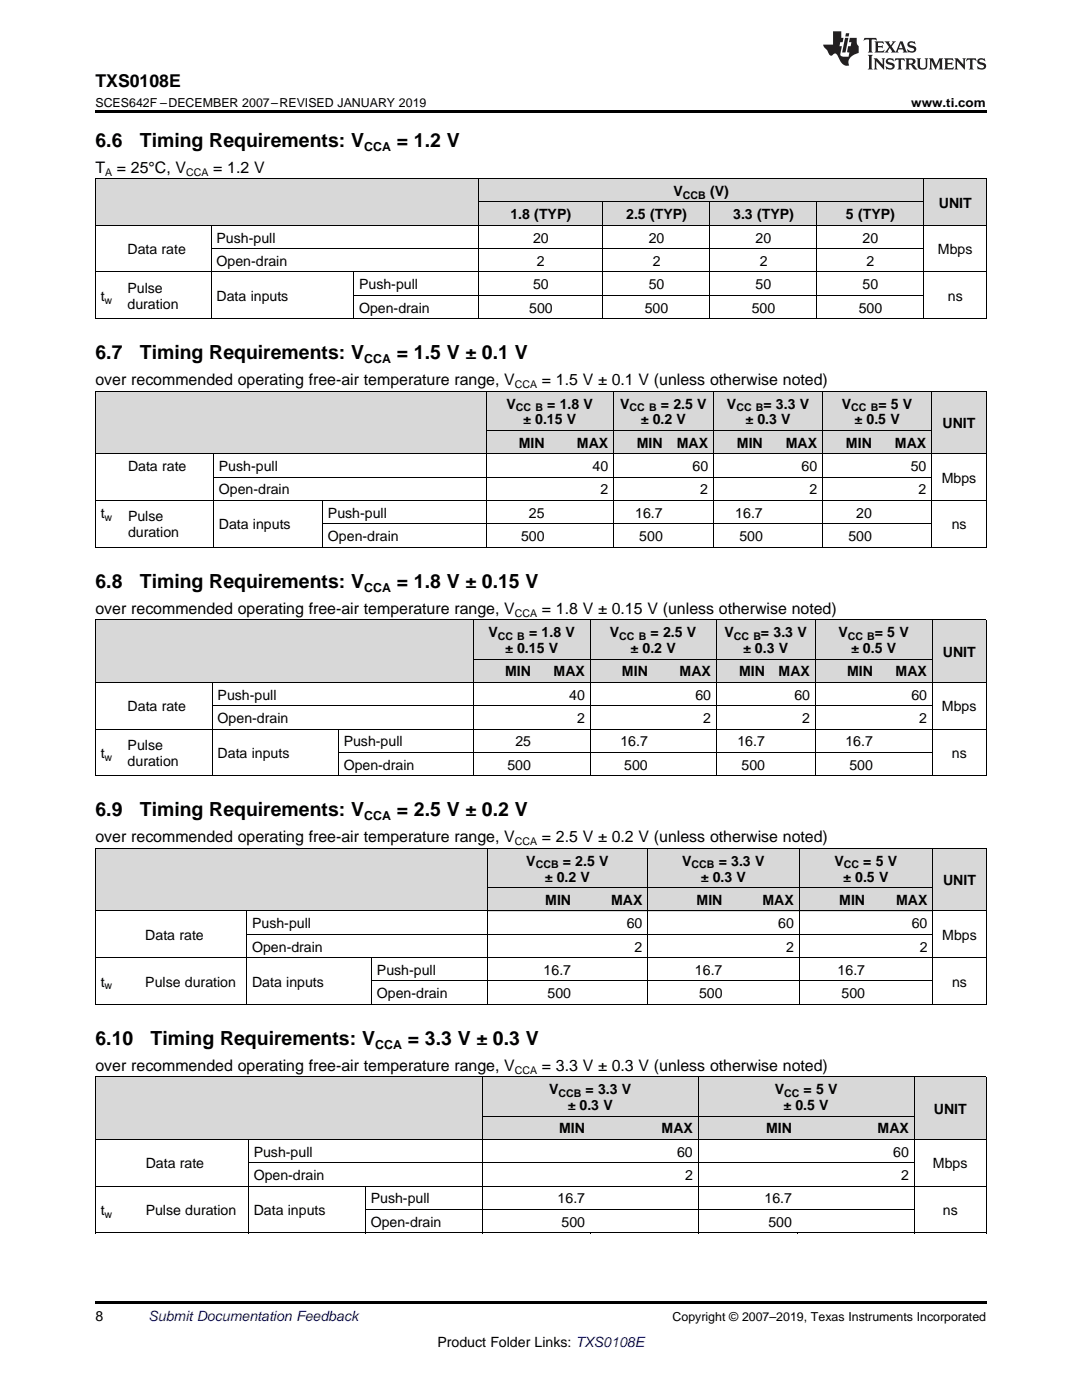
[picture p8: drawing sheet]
<svg xmlns="http://www.w3.org/2000/svg" width="216mm" height="279mm" viewBox="0 0 216 279" stroke-linecap="round" stroke-linejoin="round" font-family="sans-serif">
<g fill="#d8d8d8">
<path d="M19 215h9v12.5h-9z"/>
<path d="M28 215h21.6v12.5h-21.6z"/>
<path d="M49.6 215h23.3v12.5h-23.3z"/>
<path d="M72.9 215h23.4v12.5h-23.4z"/>
<path d="M182.5 215h14.3v12.5h-14.3z"/>
<path d="M96.3 222.8h21.5v4.7h-21.5z"/>
<path d="M117.8 222.8h21.5v4.7h-21.5z"/>
<path d="M139.3 222.8h19.8v4.7h-19.8z"/>
<path d="M159.1 222.8h23.4v4.7h-23.4z"/>
<path d="M96.3 215h21.5v7.8h-21.5z"/>
<path d="M117.8 215h21.5v7.8h-21.5z"/>
<path d="M139.3 215h19.8v7.8h-19.8z"/>
<path d="M159.1 215h23.4v7.8h-23.4z"/>
<path d="M19 169.4h8.9v12.5h-8.9z"/>
<path d="M27.9 169.4h21.3v12.5h-21.3z"/>
<path d="M49.2 169.4h25v12.5h-25z"/>
<path d="M74.2 169.4h21.3v12.5h-21.3z"/>
<path d="M95.5 169.4h1.8v12.5h-1.8z"/>
<path d="M186.2 169.4h10.6v12.5h-10.6z"/>
<path d="M97.3 177.2h17.7v4.7h-17.7z"/>
<path d="M115 177.2h14.3v4.7h-14.3z"/>
<path d="M129.3 177.2h16v4.7h-16z"/>
<path d="M145.3 177.2h14.2v4.7h-14.2z"/>
<path d="M159.5 177.2h14.2v4.7h-14.2z"/>
<path d="M173.7 177.2h12.5v4.7h-12.5z"/>
<path d="M97.3 169.4h17.7v7.8h-17.7z"/>
<path d="M115 169.4h14.3v7.8h-14.3z"/>
<path d="M129.3 169.4h16v7.8h-16z"/>
<path d="M145.3 169.4h14.2v7.8h-14.2z"/>
<path d="M159.5 169.4h14.2v7.8h-14.2z"/>
<path d="M173.7 169.4h12.5v7.8h-12.5z"/>
<path d="M19 123.8h5.4v12.4h-5.4z"/>
<path d="M24.4 123.8h18v12.4h-18z"/>
<path d="M42.4 123.8h25.1v12.4h-25.1z"/>
<path d="M67.5 123.8h18v12.4h-18z"/>
<path d="M85.5 123.8h9v12.4h-9z"/>
<path d="M186.1 123.8h10.7v12.4h-10.7z"/>
<path d="M94.5 131.6h12.5v4.6h-12.5z"/>
<path d="M107 131.6h10.8v4.6h-10.8z"/>
<path d="M117.8 131.6h12.6v4.6h-12.6z"/>
<path d="M130.4 131.6h12.5v4.6h-12.5z"/>
<path d="M142.9 131.6h10.8v4.6h-10.8z"/>
<path d="M153.7 131.6h9v4.6h-9z"/>
<path d="M162.7 131.6h12.6v4.6h-12.6z"/>
<path d="M175.3 131.6h10.8v4.6h-10.8z"/>
<path d="M94.5 123.8h12.5v7.8h-12.5z"/>
<path d="M107 123.8h10.8v7.8h-10.8z"/>
<path d="M117.8 123.8h12.6v7.8h-12.6z"/>
<path d="M130.4 123.8h12.5v7.8h-12.5z"/>
<path d="M142.9 123.8h10.8v7.8h-10.8z"/>
<path d="M153.7 123.8h9v7.8h-9z"/>
<path d="M162.7 123.8h12.6v7.8h-12.6z"/>
<path d="M175.3 123.8h10.8v7.8h-10.8z"/>
<path d="M19 78.1h5.5v12.5h-5.5z"/>
<path d="M24.5 78.1h18.1v12.5h-18.1z"/>
<path d="M42.6 78.1h21.8v12.5h-21.8z"/>
<path d="M64.4 78.1h29v12.5h-29z"/>
<path d="M93.4 78.1h3.6v12.5h-3.6z"/>
<path d="M185.9 78.1h10.9v12.5h-10.9z"/>
<path d="M97 86h12.7v4.6h-12.7z"/>
<path d="M109.7 86h12.7v4.6h-12.7z"/>
<path d="M122.4 86h10.9v4.6h-10.9z"/>
<path d="M133.3 86h9.1v4.6h-9.1z"/>
<path d="M142.4 86h10.9v4.6h-10.9z"/>
<path d="M153.3 86h10.9v4.6h-10.9z"/>
<path d="M164.2 86h10.8v4.6h-10.8z"/>
<path d="M175 86h10.9v4.6h-10.9z"/>
<path d="M97 78.1h12.7v7.9h-12.7z"/>
<path d="M109.7 78.1h12.7v7.9h-12.7z"/>
<path d="M122.4 78.1h10.9v7.9h-10.9z"/>
<path d="M133.3 78.1h9.1v7.9h-9.1z"/>
<path d="M142.4 78.1h10.9v7.9h-10.9z"/>
<path d="M153.3 78.1h10.9v7.9h-10.9z"/>
<path d="M164.2 78.1h10.8v7.9h-10.8z"/>
<path d="M175 78.1h10.9v7.9h-10.9z"/>
<path d="M19 35.7h5.4v9.3h-5.4z"/>
<path d="M24.4 35.7h17.8v9.3h-17.8z"/>
<path d="M42.2 35.7h28.4v9.3h-28.4z"/>
<path d="M70.6 35.7h19.6v9.3h-19.6z"/>
<path d="M90.2 35.7h5.3v9.3h-5.3z"/>
<path d="M184.4 35.7h12.4v9.3h-12.4z"/>
<path d="M95.5 40.4h24.9v4.6h-24.9z"/>
<path d="M120.4 40.4h21.3v4.6h-21.3z"/>
<path d="M141.7 40.4h21.4v4.6h-21.4z"/>
<path d="M163.1 40.4h21.3v4.6h-21.3z"/>
<path d="M95.5 35.7h24.9v4.7h-24.9z"/>
<path d="M120.4 35.7h21.3v4.7h-21.3z"/>
<path d="M141.7 35.7h21.4v4.7h-21.4z"/>
<path d="M163.1 35.7h21.3v4.7h-21.3z"/>
</g>
<g fill="#000">
<path d="M19 22h177.8v.5h-177.8zM19 63.6h.2zM42.1 63.6h.1zM70.5 63.6h.1zM90.1 63.6h.1zM95.4 63.6h.1zM120.3 63.6h.1zM141.6 63.6h.1zM162.9 63.6h.2zM184.3 63.6h.1zM196.7 63.6h.1zM19 109.2l.2 .1z"/>
<path d="M42.5 109.2l.1 .1zM64.3 109.2l.1 .1zM93.3 109.2l.1 .1zM96.9 109.2l.1 .1zM109.6 109.2l.1 .1zM122.3 109.2l.1 .1zM133.2 109.2l.1 .1zM142.3 109.2l.1 .1zM153.2 109.2l.1 .1zM164.1 109.2l.1 .1zM174.9 109.2l.1 .1zM185.8 109.2l.1 .1z"/>
<path d="M196.7 109.2l.1 .1zM19 154.8l.2 .1zM42.3 154.8l.1 .1zM67.4 154.8l.1 .1zM85.4 154.8l.1 .1zM94.4 154.8l.1 .1zM106.9 154.8l.1 .1zM117.7 154.8l.1 .1zM130.3 154.8l.1 .1zM142.8 154.8l.1 .1zM153.6 154.8l.1 .1zM162.6 154.8l.1 .1z"/>
<path d="M175.2 154.8l.1 .1zM185.9 154.8l.2 .1zM196.7 154.8l.1 .1zM95.5 169.3h1.8v.1h-1.8zM19 200.4l.2 .1zM49.1 200.4l.1 .1zM74 200.4l.2 .1zM95.4 200.4l.1 .1zM97.2 200.4l.1 .1zM114.9 200.4l.1 .1zM129.2 200.4l.1 .1zM145.2 200.4l.1 .1z"/>
<path d="M159.4 200.4l.1 .1zM173.6 200.4l.1 .1zM186.1 200.4l.1 .1zM196.7 200.4l.1 .1zM19 246.1h.2zM49.5 246.1h.1zM72.8 246.1h.1zM96.2 246.1h.1zM117.7 246.1h.1zM139.2 246.1h.1zM159 246.1h.1zM182.4 246.1h.1z"/>
<path d="M196.7 246.1h.1zM19 259.7h177.8v.5h-177.8z"/>
</g>
<g fill="none" stroke="#000" stroke-width=".2">
<path d="M19 35.6l177.8 .1v27.9M19.1 35.7v27.9M95.4 35.7v27.9M184.3 35.7v27.9M19 54.3h177.8M19 45h177.8M42.1 45v18.6M42.2 49.6h142.2M70.5 54.3v9.3M70.6 58.9h113.8M95.5 40.3h88.9M120.3 40.3v23.3"/>
<path d="M141.7 40.3v23.3M163 40.3v23.3M19 78.1h177.8M19 63.6h177.8M19.1 78.1v31.2M97 78.1v31.2M122.4 78.1v31.2M142.4 78.1v31.2M164.1 78.1v31.2M185.9 78.1v31.2M196.8 78.1v31.2M19 99.9h177.8"/>
<path d="M19 90.6h177.8M42.6 90.6v18.7M42.6 95.2h143.3M64.3 99.9v9.4M97 85.9h88.9M19 109.2h177.8M64.4 104.5h121.5M19 136.2h177.8M19 123.7h177.8M19.1 123.7v31.2M42.3 136.2v18.7M94.4 123.7v31.2"/>
<path d="M94.5 131.5h91.5M117.7 123.7v31.2M142.9 123.7v31.2M162.6 123.7v31.2M186 123.7v31.2M196.8 123.7v31.2M19 154.8h177.8M19 145.5h177.8M42.4 140.8h143.7M67.5 145.5v9.4M67.5 150.2h118.6M19 169.3h177.8"/>
<path d="M19.1 169.3v31.2M97.2 169.3v31.2M97.3 177.1h88.9M129.2 169.3v31.2M159.4 169.3v31.2M186.1 169.3v31.2M196.8 169.3v31.2M19 191.1h177.8M19 181.8h177.8M49.2 181.8v18.7M49.2 186.5h136.9M74.1 191.1v9.4"/>
<path d="M74.2 195.8h111.9M19 214.9h177.8M19 200.4h177.8M19.1 214.9v31.2M96.2 214.9v31.2M139.3 214.9v31.2M182.4 214.9v31.2M196.8 214.9v31.2M19 236.7h177.8M19 227.4h177.8M49.5 227.4v18.7M49.6 232.1h132.8"/>
<path d="M72.9 236.7v9.4M96.3 222.8h86.1M19 246h177.8M72.9 241.4h109.5"/>
</g>
<g fill="#231f20">
<path d="M172.5 7.6l-.1 .5 .4-.2h.6v.1v2.1l-.2 .4h.9l-.2-.4v-2.1l.1-.1h.5l.5 .2-.2-.5zM174.5 8.3l.2 .3v1.5l-.2 .4h1.8l.2-.6a1.04 1.04 0 0 1-1.3 .2v-.7h.6l.3 .2v-.6l-.3 .2h-.6v-.6l.8-.1 .4 .3-.2-.5zM176.5 8.3l.9 1.1-.9 1.1h.8l-.2-.2 .4-.7 .5 .7-.2 .2h1.5l-.2-.2 .2-.4h.9l.1 .4-.2 .2h1l-.3-.3-.7-1.9h-.5l-.9 2-.8-1 .9-1h-.8l.1 .3-.4 .5-.3-.6 .1-.2zM179.7 8.6l.4 1h-.7zM181.3 8.4a.63 .63 0 0 0-.2 .7 .63 .63 0 0 0 .6 .4l.6 .2 .1 .2a.75 .75 0 0 1-.7 .4 .75 .75 0 0 1-.6-.5l.1 .7 .1-.1a1.11 1.11 0 0 0 1.5-.6 1.13 1.13 0 0 0-1.2-.8l-.1-.4a1.04 1.04 0 0 1 1.2 .2l-.2-.5-.2 .1-.4-.2zM173.2 10.9l.2 .4v2.2l-.2 .4h1l-.3-.4v-2.2l.3-.4zM174.3 11.6l.3 .4v1.5l-.3 .4h.8l-.2-.4v-1.3l1.5 1.7v-1.9l.2-.4h-.7l.2 .4v.9l-1.1-1.3zM177 11.8a.62 .62 0 0 0-.2 .7 .62 .62 0 0 0 .6 .4l.6 .1 .1 .3a.76 .76 0 0 1-.7 .3 .76 .76 0 0 1-.7-.4l.2 .7 .1-.1a1.11 1.11 0 0 0 1.5-.6 1.13 1.13 0 0 0-1.2-.8l-.1-.4a1.04 1.04 0 0 1 1.2 .2l-.2-.6-.2 .1-.5-.1zM178.7 11.6l-.2 .6a.61 .61 0 0 1 .8-.3v1.6l-.2 .4h.9l-.2-.4v-1.6a.63 .63 0 0 1 .7 .3l-.1-.6zM180.6 11.6l.3 .4v1.5l-.3 .4h1l-.2-.2-.1-.8 .6 .2a.76 .76 0 0 0 1.2 .7l-1-1a.58 .58 0 0 0 .6-.5 .58 .58 0 0 0-.5-.6zM181.4 11.9h.1a.45 .45 0 0 1 .5 .1 .45 .45 0 0 1 .1 .5l-.8 .2zM182.9 11.6l.2 .2a2.17 2.17 0 0 0 .3 1.9 .99 .99 0 0 0 1.6-.6v-1.1l.2-.4h-.7l.2 .2a1.92 1.92 0 0 1-.2 1.8 .6 .6 0 0 1-.9-.5v-1.1l.2-.4zM185.4 11.6l.2 .4v1.5l-.2 .4h.7l-.2-.4v-1.4l.8 1.8 .8-1.8v1.4l-.2 .4h.9l-.2-.4v-1.5l.2-.4h-.8l-.6 1.5-.6-1.5zM188.4 11.6l.2 .4v1.5l-.2 .4h1.8l.1-.6a1.04 1.04 0 0 1-1.2 .1v-.6h.5l.4 .2v-.6l-.4 .2h-.5v-.7h.8l.3 .3-.1-.6zM190.5 11.6l.2 .4v1.5l-.2 .4h.7l-.2-.4v-1.3l1.5 1.7v-1.9l.2-.4h-.7l.2 .4v.9l-1.1-1.3zM192.9 11.6l-.1 .6a.61 .61 0 0 1 .7-.3l.1 1.6-.3 .4h1l-.3-.4 .1-1.6a.63 .63 0 0 1 .7 .3l-.1-.6zM195.2 11.8a.62 .62 0 0 0-.2 .7 .62 .62 0 0 0 .6 .4l.6 .1 .1 .3a.76 .76 0 0 1-.7 .3 .76 .76 0 0 1-.6-.4l.1 .7 .1-.1a1.11 1.11 0 0 0 1.6-.6 1.13 1.13 0 0 0-1.3-.8l-.1-.4a1.04 1.04 0 0 1 1.2 .2l-.1-.6-.2 .1-.5-.1z"/>
<path d="M166.2 6.3v2.6h-1.9v.4l.8 .9a.91 .91 0 0 0 1 .8 .56 .56 0 0 1 .5-.3 .56 .56 0 0 1 .5 .3l.4 .8a1.53 1.53 0 0 0 1.9 1.2 1.54 1.54 0 0 1 1-2.1l.9-.3v-1.4a1.52 1.52 0 0 1-.4-1.6h-1.3l-.2 .8h.5l-.2 .8h-.5l-.1 1v.2l.4 .1-.2 .8a1.93 1.93 0 0 1-1.6-.3l.3-1.8h-.5l.2-.8h.4l.2-.8h-.4v-1.3zM168.6 7.6l-.6 2.9h.7l.6-2.9zM168.8 6.6l-.1 .7h.6l.2-.7z"/>
</g>
<g font-size="3.9">
<text x="19" y="29.3">6.6</text>
<text x="27.9" y="29.3">Timing Requirements: V</text>
<text x="79.2" y="29.3">= 1.2 V</text>
<text x="19" y="71.7">6.7</text>
<text x="27.9" y="71.7">Timing Requirements: V</text>
<text x="79.2" y="71.7">= 1.5 V ± 0.1 V</text>
<text x="19" y="117.3">6.8</text>
<text x="27.9" y="117.3">Timing Requirements: V</text>
<text x="79.2" y="117.3">= 1.8 V ± 0.15 V</text>
<text x="19" y="162.9">6.9</text>
<text x="27.9" y="162.9">Timing Requirements: V</text>
<text x="79.2" y="162.9">= 2.5 V ± 0.2 V</text>
<text x="19" y="208.6">6.10</text>
<text x="30.1" y="208.6">Timing Requirements: V</text>
<text x="81.4" y="208.6">= 3.3 V ± 0.3 V</text>
</g>
<text font-size="3.5" x="19" y="17.3">TXS0108E</text>
<g font-size="3.2">
<text x="19" y="34.4">T</text>
<text x="23.3" y="34.4">= 25°C, V</text>
<text x="42.5" y="34.4">= 1.2 V</text>
<text x="19" y="76.9">over recommended operating free-air temperature range, V</text>
<text x="108.1" y="76.9">= 1.5 V ± 0.1 V (unless otherwise noted)</text>
<text x="19" y="122.5">over recommended operating free-air temperature range, V</text>
<text x="108.1" y="122.5">= 1.8 V ± 0.15 V (unless otherwise noted)</text>
<text x="19" y="168.1">over recommended operating free-air temperature range, V</text>
<text x="108.1" y="168.1">= 2.5 V ± 0.2 V (unless otherwise noted)</text>
<text x="19" y="213.7">over recommended operating free-air temperature range, V</text>
<text x="108.1" y="213.7">= 3.3 V ± 0.3 V (unless otherwise noted)</text>
</g>
<g font-size="2.8">
<text x="134.4" y="39.1">V</text>
<text x="141.7" y="39.1">(V)</text>
<text x="187.3" y="41.4">UNIT</text>
<text x="101.8" y="43.7">1.8 (TYP)</text>
<text x="125" y="43.7">2.5 (TYP)</text>
<text x="146.3" y="43.7">3.3 (TYP)</text>
<text x="168.8" y="43.7">5 (TYP)</text>
<text x="25.4" y="50.7">Data rate</text>
<text x="43.2" y="48.4">Push-pull</text>
<text x="43.2" y="53.1">Open-drain</text>
<text x="106.4" y="48.4">20</text>
<text x="107.1" y="53.1">2</text>
<text x="129.4" y="48.4">20</text>
<text x="130.2" y="53.1">2</text>
<text x="150.8" y="48.4">20</text>
<text x="151.6" y="53.1">2</text>
<text x="172.1" y="48.4">20</text>
<text x="172.9" y="53.1">2</text>
<text x="187.1" y="50.7">Mbps</text>
<text x="25.4" y="58.5">Pulse</text>
<text x="71.6" y="57.7">Push-pull</text>
<text x="106.4" y="57.7">50</text>
<text x="129.4" y="57.7">50</text>
<text x="150.8" y="57.7">50</text>
<text x="172.1" y="57.7">50</text>
<text x="20.1" y="60">t</text>
<text x="25.4" y="61.6">duration</text>
<text x="43.2" y="60">Data inputs</text>
<text x="71.6" y="62.4">Open-drain</text>
<text x="105.6" y="62.4">500</text>
<text x="128.7" y="62.4">500</text>
<text x="150" y="62.4">500</text>
<text x="171.3" y="62.4">500</text>
<text x="189.1" y="60">ns</text>
<text x="101.1" y="81.5">V</text>
<text x="109.2" y="81.5">= 1.8 V</text>
<text x="123.8" y="81.5">V</text>
<text x="131.9" y="81.5">=</text>
<text x="134.4" y="81.5">2.5 V</text>
<text x="145.1" y="81.5">V</text>
<text x="152.3" y="81.5">=</text>
<text x="154.8" y="81.5">3.3 V</text>
<text x="168" y="81.5">V</text>
<text x="175.3" y="81.5">= 5 V</text>
<text x="103.5" y="89.4">MIN</text>
<text x="104.4" y="84.7">± 0.15 V</text>
<text x="115.1" y="89.4">MAX</text>
<text x="127.1" y="89.4">MIN</text>
<text x="127.9" y="84.7">± 0.2 V</text>
<text x="135" y="89.4">MAX</text>
<text x="147" y="89.4">MIN</text>
<text x="148.8" y="84.7">± 0.3 V</text>
<text x="156.8" y="89.4">MAX</text>
<text x="168.8" y="89.4">MIN</text>
<text x="170.5" y="84.7">± 0.5 V</text>
<text x="178.6" y="89.4">MAX</text>
<text x="188.1" y="85.4">UNIT</text>
<text x="25.5" y="94">Data rate</text>
<text x="43.7" y="94">Push-pull</text>
<text x="118.3" y="94">40</text>
<text x="138.2" y="94">60</text>
<text x="159.9" y="94">60</text>
<text x="181.7" y="94">50</text>
<text x="43.7" y="98.7">Open-drain</text>
<text x="119.8" y="98.7">2</text>
<text x="139.7" y="98.7">2</text>
<text x="161.5" y="98.7">2</text>
<text x="183.3" y="98.7">2</text>
<text x="187.9" y="96.3">Mbps</text>
<text x="20.1" y="103.3">t</text>
<text x="25.5" y="104.1">Pulse</text>
<text x="25.5" y="107.2">duration</text>
<text x="43.7" y="105.7">Data inputs</text>
<text x="65.4" y="103.3">Push-pull</text>
<text x="65.4" y="108">Open-drain</text>
<text x="104" y="108">500</text>
<text x="105.6" y="103.3">25</text>
<text x="126.8" y="103.3">16.7</text>
<text x="127.6" y="108">500</text>
<text x="146.7" y="103.3">16.7</text>
<text x="147.5" y="108">500</text>
<text x="169.3" y="108">500</text>
<text x="170.9" y="103.3">20</text>
<text x="189.9" y="105.7">ns</text>
<text x="97.5" y="127.1">V</text>
<text x="100.8" y="130.3">± 0.15 V</text>
<text x="105.6" y="127.1">=</text>
<text x="108.1" y="127.1">1.8 V</text>
<text x="121.7" y="127.1">V</text>
<text x="125.8" y="130.3">± 0.2 V</text>
<text x="129.8" y="127.1">= 2.5 V</text>
<text x="144.6" y="127.1">V</text>
<text x="148.3" y="130.3">± 0.3</text>
<text x="151.8" y="127.1">=</text>
<text x="154.3" y="127.1">3.3 V</text>
<text x="155.4" y="130.3">V</text>
<text x="167.3" y="127.1">V</text>
<text x="169.8" y="130.3">± 0.5</text>
<text x="174.6" y="127.1">= 5 V</text>
<text x="177" y="130.3">V</text>
<text x="188.1" y="131.1">UNIT</text>
<text x="100.8" y="135">MIN</text>
<text x="110.5" y="135">MAX</text>
<text x="124.1" y="135">MIN</text>
<text x="135.6" y="135">MAX</text>
<text x="147.5" y="135">MIN</text>
<text x="155.4" y="135">MAX</text>
<text x="169" y="135">MIN</text>
<text x="178.7" y="135">MAX</text>
<text x="25.5" y="142">Data rate</text>
<text x="43.4" y="139.6">Push-pull</text>
<text x="113.6" y="139.6">40</text>
<text x="138.7" y="139.6">60</text>
<text x="158.5" y="139.6">60</text>
<text x="181.9" y="139.6">60</text>
<text x="188" y="142">Mbps</text>
<text x="25.5" y="149.7">Pulse</text>
<text x="43.4" y="144.3">Open-drain</text>
<text x="68.6" y="148.9">Push-pull</text>
<text x="102.8" y="148.9">25</text>
<text x="115.1" y="144.3">2</text>
<text x="123.8" y="148.9">16.7</text>
<text x="140.3" y="144.3">2</text>
<text x="147.1" y="148.9">16.7</text>
<text x="160.1" y="144.3">2</text>
<text x="168.7" y="148.9">16.7</text>
<text x="183.4" y="144.3">2</text>
<text x="20.1" y="151.3">t</text>
<text x="25.5" y="152.9">duration</text>
<text x="43.4" y="151.3">Data inputs</text>
<text x="68.6" y="153.6">Open-drain</text>
<text x="101.2" y="153.6">500</text>
<text x="124.6" y="153.6">500</text>
<text x="148" y="153.6">500</text>
<text x="169.5" y="153.6">500</text>
<text x="189.9" y="151.3">ns</text>
<text x="105" y="172.8">V</text>
<text x="112.3" y="172.8">= 2.5 V</text>
<text x="136.1" y="172.8">V</text>
<text x="143.4" y="172.8">=</text>
<text x="145.9" y="172.8">3.3 V</text>
<text x="166.5" y="172.8">V</text>
<text x="172.3" y="172.8">=</text>
<text x="174.8" y="172.8">5 V</text>
<text x="108.7" y="175.9">± 0.2</text>
<text x="115.9" y="175.9">V</text>
<text x="139.8" y="175.9">± 0.3 V</text>
<text x="168.3" y="175.9">± 0.5 V</text>
<text x="188.2" y="176.7">UNIT</text>
<text x="50.3" y="185.2">Push-pull</text>
<text x="108.8" y="180.6">MIN</text>
<text x="121.9" y="180.6">MAX</text>
<text x="125.1" y="185.2">60</text>
<text x="139" y="180.6">MIN</text>
<text x="152.2" y="180.6">MAX</text>
<text x="155.3" y="185.2">60</text>
<text x="167.5" y="180.6">MIN</text>
<text x="178.8" y="180.6">MAX</text>
<text x="181.9" y="185.2">60</text>
<text x="29" y="187.6">Data rate</text>
<text x="50.3" y="189.9">Open-drain</text>
<text x="126.6" y="189.9">2</text>
<text x="156.8" y="189.9">2</text>
<text x="183.5" y="189.9">2</text>
<text x="188" y="187.6">Mbps</text>
<text x="20.1" y="196.9">t</text>
<text x="29" y="196.9">Pulse duration</text>
<text x="50.3" y="196.9">Data inputs</text>
<text x="75.2" y="194.6">Push-pull</text>
<text x="108.5" y="194.6">16.7</text>
<text x="138.7" y="194.6">16.7</text>
<text x="167.1" y="194.6">16.7</text>
<text x="190" y="196.9">ns</text>
<text x="75.2" y="199.2">Open-drain</text>
<text x="109.3" y="199.2">500</text>
<text x="139.5" y="199.2">500</text>
<text x="167.9" y="199.2">500</text>
<text x="109.6" y="218.4">V</text>
<text x="113.3" y="221.5">± 0.3 V</text>
<text x="116.8" y="218.4">=</text>
<text x="119.3" y="218.4">3.3 V</text>
<text x="154.6" y="218.4">V</text>
<text x="156.4" y="221.5">± 0.5 V</text>
<text x="160.3" y="218.4">= 5 V</text>
<text x="111.6" y="226.2">MIN</text>
<text x="132" y="226.2">MAX</text>
<text x="152.9" y="226.2">MIN</text>
<text x="175.1" y="226.2">MAX</text>
<text x="186.3" y="222.3">UNIT</text>
<text x="29.1" y="233.2">Data rate</text>
<text x="50.6" y="230.9">Push-pull</text>
<text x="135.1" y="230.9">60</text>
<text x="178.2" y="230.9">60</text>
<text x="186.2" y="233.2">Mbps</text>
<text x="50.6" y="235.5">Open-drain</text>
<text x="136.7" y="235.5">2</text>
<text x="179.8" y="235.5">2</text>
<text x="20.1" y="242.5">t</text>
<text x="29.1" y="242.5">Pulse duration</text>
<text x="50.6" y="242.5">Data inputs</text>
<text x="74" y="240.2">Push-pull</text>
<text x="74" y="244.8">Open-drain</text>
<text x="111.3" y="240.2">16.7</text>
<text x="112" y="244.8">500</text>
<text x="152.5" y="240.2">16.7</text>
<text x="153.3" y="244.8">500</text>
<text x="188.1" y="242.5">ns</text>
<text x="19" y="263.6">8</text>
<text x="87.3" y="268.9">Product Folder Links: TXS0108E</text>
</g>
<text font-size="2.8" fill="#0000c8" x="29.6" y="263.6">Submit Documentation Feedback</text>
<g font-size="2.5">
<text x="19" y="21.4">SCES642F –DECEMBER 2007–REVISED JANUARY 2019</text>
<text x="181.8" y="21.4">www.ti.com</text>
<text x="72.7" y="30.1">CCA</text>
<text x="72.7" y="72.5">CCA</text>
<text x="72.7" y="118.1">CCA</text>
<text x="72.7" y="163.7">CCA</text>
<text x="74.9" y="209.3">CCA</text>
<text x="134.2" y="263.6">Copyright © 2007–2019, Texas Instruments Incorporated</text>
</g>
<g font-size="2.1">
<text x="21" y="35.1">A</text>
<text x="37.2" y="35.1">CCA</text>
<text x="136.3" y="39.7">CCB</text>
<text x="20.9" y="60.6">w</text>
<text x="102.7" y="77.5">CCA</text>
<text x="102.9" y="82.1">CC B</text>
<text x="125.6" y="82.1">CC B</text>
<text x="146.9" y="82.1">CC B</text>
<text x="169.9" y="82.1">CC B</text>
<text x="20.9" y="103.9">w</text>
<text x="102.7" y="123.1">CCA</text>
<text x="99.3" y="127.7">CC B</text>
<text x="123.6" y="127.7">CC B</text>
<text x="146.4" y="127.7">CC B</text>
<text x="169.2" y="127.7">CC B</text>
<text x="20.9" y="151.8">w</text>
<text x="102.7" y="168.7">CCA</text>
<text x="106.9" y="173.3">CCB</text>
<text x="138" y="173.3">CCB</text>
<text x="168.4" y="173.3">CC</text>
<text x="20.9" y="197.4">w</text>
<text x="102.7" y="214.3">CCA</text>
<text x="111.4" y="218.9">CCB</text>
<text x="156.5" y="218.9">CC</text>
<text x="20.9" y="243.1">w</text>
</g>
</svg>
